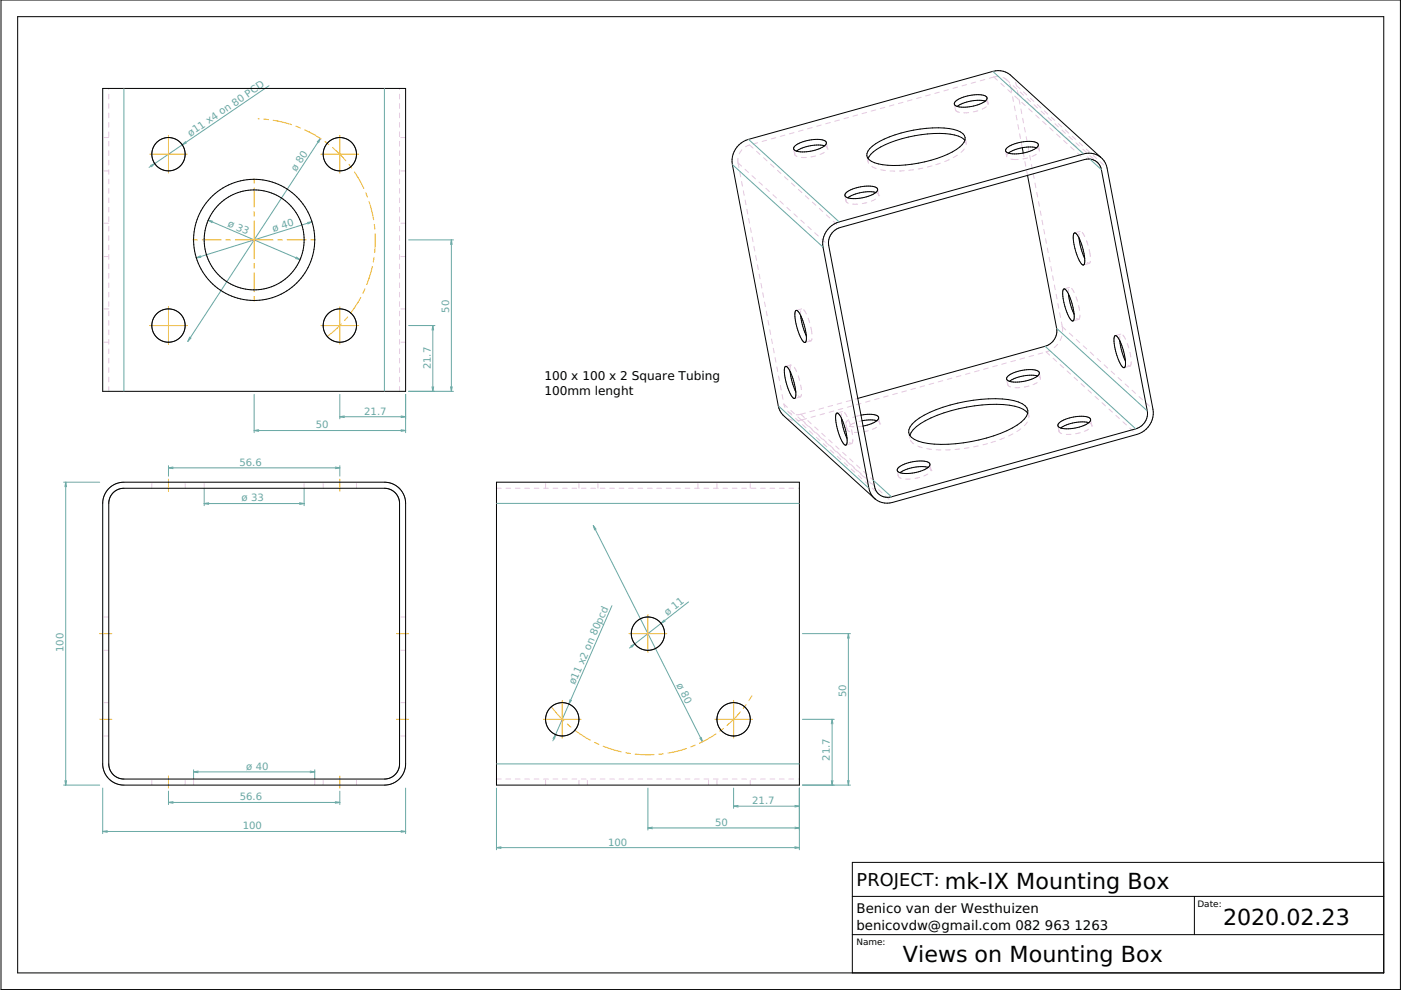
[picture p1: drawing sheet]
<svg xmlns="http://www.w3.org/2000/svg" width="297mm" height="210mm" viewBox="0 0 297 210" stroke-linecap="round" stroke-linejoin="round" font-family="sans-serif">
<g fill="none" stroke="#000" stroke-width=".21">
<path d="M.2 0h296.7v209.8h-296.7zM3.7 3.5h289.7v202.8h-289.7zM21.8 18.8h64.2v64.2h-64.2zM168.5 31a7.7 7.7 0 0 1 6.4-1.2 .67 .67 0 0 1 .3 .8 .67 .67 0 0 1-.6 .5 8 8 0 0 1-6 .8l-.3-.4zM174.8 30.9a8.3 8.3 0 0 0-5.9 1.1M184.4 31.5a16.6 16.6 0 0 1 8-3.6 22 22 0 0 1 10.6-.2 1.93 1.93 0 0 1 1.6 1.9 6.2 6.2 0 0 1-3.7 3.1 26.8 26.8 0 0 1-14.7 2.1 2.97 2.97 0 0 1-2.4-1.8v-.5zM202.5 21.5a7.7 7.7 0 0 1 6.4-1.1 .67 .67 0 0 1 .3 .7 .67 .67 0 0 1-.5 .5 8 8 0 0 1-6 .8l-.4-.4zM204.6 29.7a5.8 5.8 0 0 0-4.2-1.4 27.1 27.1 0 0 0-14.5 3.4 4 4 0 0 0-1.8 1.9M208.9 21.4a8.3 8.3 0 0 0-6 1.2M213.4 31.4a7.7 7.7 0 0 1 6.4-1.1 .67 .67 0 0 1 .3 .7 .67 .67 0 0 1-.6 .5 8 8 0 0 1-6 .8l-.3-.4zM216.7 31.3a6.9 6.9 0 0 0-2.9 1.2M216.7 31.3a6.7 6.7 0 0 1 3.1 0"/>
<path d="M216.7 31.3l.3 1.1M217.9 37.2l6.1 32.4a3.4 3.4 0 0 1-2.4 3.8l-39.7 11.1M233.4 33.3l-19.3-17.5-.9-.5-1.6-.3-1.1 .1-51.8 14.4a4.8 4.8 0 0 0-3.4 5.4l9.7 51.1 .4 1.1 1 1.2 19.2 17.5M233.4 33.3l.7 .8 .6 1.5 9.7 51.2a4.8 4.8 0 0 1-3.4 5.3l-51.8 14.4-1.6 .2-1.1-.3-.9-.6M233.4 33.3l-1.5-.7-1.1-.1-1.1 .1-51.8 14.5a4.8 4.8 0 0 0-3.4 5.3l9.7 51.1 .4 1.1 1 1.2M176.7 49.1l1.4-.9 51.8-14.4a2.78 2.78 0 0 1 3.6 2.2l9.7 51.1a3.4 3.4 0 0 1-2.4 3.8l-51.8 14.4a2.78 2.78 0 0 1-3.6-2.1l-9.7-51.1a3.3 3.3 0 0 1 1-3zM179.3 40.9a7.7 7.7 0 0 1 6.5-1.2 .67 .67 0 0 1 .3 .8 .67 .67 0 0 1-.6 .5 8 8 0 0 1-6 .8l-.4-.4zM185.7 40.8a8.3 8.3 0 0 0-6 1.1M227.7 49.5l.1-.1a1.69 1.69 0 0 1 1.1 1.4l.9 2.9a3.3 3.3 0 0 1-.1 2.5 1.69 1.69 0 0 1-1.1-1.4l-.9-3a4 4 0 0 1 0-2.3zM228.8 50.5l.4 2.3 .8 2M166.4 77.8l.1-.1a1.69 1.69 0 0 1 1.2 1.4l.9 2.9a3.3 3.3 0 0 1-.1 2.5 1.69 1.69 0 0 1-1.1-1.4l-.9-3a4 4 0 0 1-.1-2.3zM167.5 78.8l.5 2.3 .7 2"/>
<path d="M168.7 65.9l.1-.1a1.69 1.69 0 0 1 1.1 1.4l.9 3a3.3 3.3 0 0 1-.1 2.4 1.69 1.69 0 0 1-1.1-1.4l-.9-3a4 4 0 0 1 0-2.3zM169.8 66.9l.4 2.3 .8 2M213.6 79.8a7.7 7.7 0 0 1 6.4-1.2 .67 .67 0 0 1 .3 .8 .67 .67 0 0 1-.6 .5 8 8 0 0 1-6 .8l-.3-.4zM220 79.7a8.3 8.3 0 0 0-6 1.1M225.5 61.3h.1a1.69 1.69 0 0 1 1.1 1.3l.9 3a3.3 3.3 0 0 1-.1 2.4 1.69 1.69 0 0 1-1.1-1.3l-.9-3a4 4 0 0 1 0-2.4zM226.5 62.3l.5 2.4 .7 1.9M236.3 71.2h.1a1.69 1.69 0 0 1 1.2 1.3l.9 3a3.3 3.3 0 0 1-.1 2.4 1.69 1.69 0 0 1-1.1-1.3l-1-3a4 4 0 0 1 0-2.4zM237.4 72.2l.5 2.4 .7 1.9M177.3 87.7l.1-.1a1.69 1.69 0 0 1 1.1 1.4l.9 2.9a3.3 3.3 0 0 1 0 2.5 1.69 1.69 0 0 1-1.2-1.4l-.9-3a4 4 0 0 1 0-2.3zM178.4 88.7l.5 2.3 .7 2M182.5 88h.2a4.4 4.4 0 0 1 3.5 .4v.5l-.3 .3M183 90.3h.1"/>
<path d="M185.9 89.2a6.7 6.7 0 0 0-3.1 0M185.9 89.2a6.9 6.9 0 0 1-2.9 1.1M190.4 99.2a7.7 7.7 0 0 1 6.4-1.2 .67 .67 0 0 1 .3 .8 .67 .67 0 0 1-.5 .5 8 8 0 0 1-6.1 .8l-.3-.4zM192.9 92.3h.1M193.4 89.9a20.1 20.1 0 0 1 9.7-4.4 28.6 28.6 0 0 1 11.8-.6 3.6 3.6 0 0 1 3 2.1 2.95 2.95 0 0 1-1.4 2.5 28.6 28.6 0 0 1-13.9 4.6 17.6 17.6 0 0 1-8.7-.9 1.87 1.87 0 0 1-.5-3.3zM196.8 99.1a8.3 8.3 0 0 0-6 1.1M217.9 87.6a4.2 4.2 0 0 0-2.7-1.5 31.8 31.8 0 0 0-20.1 3.7 4.8 4.8 0 0 0-2.2 2.5M224.5 89.7a7.7 7.7 0 0 1 6.4-1.2 .67 .67 0 0 1 .3 .8 .67 .67 0 0 1-.6 .5 8 8 0 0 1-6 .8l-.3-.4zM230.9 89.6a8.3 8.3 0 0 0-6 1.1M23.1 103.6l1.5-1 1.7-.4h55.2a4.5 4.5 0 0 1 4.5 4.5v55.3a4.5 4.5 0 0 1-4.5 4.5h-55.2a4.5 4.5 0 0 1-4.5-4.5v-55.3l.3-1.7zM24 104.5l1-.7 1.3-.3h55.2a3.2 3.2 0 0 1 3.2 3.2v55.3a3.2 3.2 0 0 1-3.2 3.2h-55.2a3.2 3.2 0 0 1-3.2-3.2v-55.3l.2-1.2zM105.3 102.2h64.2v64.3h-64.2z"/>
<path d="M180.7 198.2h112.7M180.7 190.1h112.7M253.2 190.1v8.1M293.4 182.8h-112.7v23.5"/>
<circle cx="35.7" cy="32.7" r="3.5"/>
<circle cx="72.1" cy="32.7" r="3.5"/>
<circle cx="53.9" cy="50.9" r="12.8"/>
<circle cx="53.9" cy="50.9" r="10.6"/>
<circle cx="35.7" cy="69" r="3.5"/>
<circle cx="72.1" cy="69" r="3.5"/>
<circle cx="137.4" cy="134.3" r="3.5"/>
<circle cx="119.2" cy="152.5" r="3.5"/>
<circle cx="155.5" cy="152.5" r="3.5"/>
</g>
<g fill="none" stroke="#68a8a4" stroke-width=".21">
<path d="M26.3 18.8v64.2M57 18.2l-25.4 17.3M81.5 18.8v64.2M210.5 15.1l19.2 17.5M31.9 35.1l.9-.4-.7 .7M39.3 30l-.7 .7 .9-.4M67.9 29.4l-28.1 43M67.9 29.4l-.3 .9M67.9 29.4l-.6 .7M155.3 34.9l19.2 17.5M158.7 29.5l19.2 17.6M231.1 33.7l2.4 2.3"/>
<path d="M42.5 54.2l-.9 .5M42.6 54.6l-1 .1M44.1 46.7l19.5 8.3M44.1 46.7l1 .2M44.1 46.7l.9 .5M62.7 54.8l.9 .2M62.8 54.5l.8 .5M66.1 47l-24.5 7.7M66.1 47l-.8 .5M66.1 47l-.9 .2M86.6 50.9h9.5M95.7 50.9v32.1"/>
<path d="M95.7 50.9l.2 .9M95.7 50.9l-.2 .9M40.2 71.5l-.4 .9M40.5 71.7l-.7 .7M86.6 69h5.6M91.8 69v14M91.8 69l.1 1M91.8 69l-.2 1M221.6 73.4l19.2 17.5M224 69.6l19.2 17.5M35.7 98.7v2.3M35.7 99.2h36.4"/>
<path d="M35.7 99.2l1 .2M36.7 99l-1 .2M53.9 83.6v8.1M53.9 91.3h32.1M53.9 91.3l.9 .2M54.8 91.1l-.9 .2M71.1 99l1 .2M72.1 83.6v5.2M72.1 98.7v2.3M72.1 99.2l-1 .2M72.1 88.4h13.9M72.1 88.4l.9 .1"/>
<path d="M73 88.2l-.9 .2M85 88.2l1 .2M85 91.1l1 .2M86 83.6v8.1M86 88.4l-1 .1M86 91.3l-1 .2M86.6 83h9.5M91.6 82l.2 1M91.9 82l-.1 1M95.5 82l.2 1M95.9 82l-.2 1M165 86l19.2 17.5"/>
<path d="M13.5 102.2h7.6M13.9 102.2v64.3M13.9 102.2l.2 1M13.9 102.2l-.1 1M43.3 103.5v3.7M43.3 106.8h21.2M43.3 106.8l1 .1M44.3 106.6l-1 .2M63.5 106.6l1 .2M64.5 103.5v3.7M64.5 106.8l-1 .1M105.3 106.7h64.2"/>
<path d="M125.8 111.4l23.2 45.9M125.8 111.4l.6 .8M125.8 111.4l.3 1M185.2 101.8l3.8 3.5M129.7 128.4l-12.5 28.7M133.7 137l.9-.5-.7 .7M140.8 131.4l-.6 .8 .8-.5M146 127.6l-12.5 9.8M170.1 134.3h10.2M179.9 134.3v32.2M179.9 134.3l.1 1M179.9 134.3l-.2 1"/>
<path d="M117.3 156.6l.5-.9-.2 1M120.9 148.3l-.3 1 .6-.8M148.4 156.5l.6 .8M148.7 156.3l.3 1M170.1 152.5h6.8M176.4 152.5v14M176.4 152.5l.2 1M176.4 152.5l-.1 1M13.5 166.5h7.6M13.8 165.5l.1 1M14.1 165.5l-.2 1M21.8 167.1v9.6"/>
<path d="M21.8 176.3h64.2M21.8 176.3l.9 .2M22.7 176.1l-.9 .2M35.7 167.7v2.9M35.7 170.1h36.4M35.7 170.1l1 .2M36.7 170l-1 .1M41 163.2v2M41 163.7h25.7M41 163.7l1 .1M42 163.5l-1 .2M65.8 163.5l.9 .2"/>
<path d="M66.7 163.2v2M66.7 163.7l-.9 .1M71.1 170l1 .1M72.1 167.7v2.9M72.1 170.1l-1 .2M85 176.1l1 .2M86 167.1v9.6M86 176.3l-1 .2M105.3 167.1v13.1M105.3 179.7h64.2M105.3 179.7l.9 .2M105.3 162h64.2"/>
<path d="M106.2 179.5l-.9 .2M137.4 167.1v8.9M137.4 175.5h32.1M137.4 175.5l.9 .2M138.3 175.4l-.9 .1M155.5 167.1v4.3M155.5 170.9h14M155.5 170.9l1 .2M156.5 170.8l-1 .1M168.5 179.5l1 .2M168.5 175.4l1 .1M168.5 170.8l1 .1"/>
<path d="M169.5 167.1v13.1M169.5 179.7l-1 .2M169.5 175.5l-1 .2M169.5 170.9l-1 .2M170.1 166.5h10.2M176.3 165.5l.1 1M176.6 165.5l-.2 1M179.7 165.5l.2 1M180 165.5l-.1 1"/>
</g>
<g fill="none" stroke="#ecb42c" stroke-width=".21">
<path d="M31.7 32.7h8M35.7 28.7v8M53.9 37.9v1M53.9 39.9v4M54.7 25.2h.2M55.9 25.3l1 .1M57.9 25.5l3.9 .9M62.8 26.8l.9 .3M64.6 27.5l3.5 2M68.1 32.7h8M68.9 30l.8 .6M70.5 31.3l2.8 2.8"/>
<path d="M72.1 28.7v8M74 34.8l.6 .8M75.1 36.5l2 3.4M40.9 50.9h1M42.9 50.9h4M47.9 50.9h1M49.9 50.9h8M53.9 44.9v1M53.9 46.9v8M53.9 55.9v1M53.9 57.9v4M58.9 50.9h1"/>
<path d="M60.9 50.9h4M65.9 50.9h1M77.5 40.8l.4 1M78.2 42.7l1 3.9M78.9 56.5l-1.1 3.8M79.3 54.6l-.2 .9M79.4 47.6l.1 1M79.5 49.6l-.1 4M31.7 69h8M35.7 65v8M53.9 62.9v1M68.1 69h8"/>
<path d="M72.1 65v8M72.4 68.7l-3 2.6M73.7 67.2l-.7 .8M76.5 63.1l-2.2 3.3M77.4 61.3l-.5 .9M77.8 60.3h.1M35.7 101.6v2.6M72.1 101.6v2.6M21.1 134.3h2.6M84.1 134.3h2.5M133.4 134.3h8M137.4 130.3v8"/>
<path d="M21.1 152.5h2.6M84.1 152.5h2.5M115.2 152.5h8M116.9 149.8l2.6 3M119.2 148.5v8M120.3 153.5l.7 .7M121.8 154.8l3.4 2.2M126.1 157.4l.9 .4M127.9 158.2l3.8 1.2M132.7 159.6l1 .2M134.7 159.9l4 .1M140.7 159.8l-1 .1"/>
<path d="M145.5 158.7l-3.9 1M147.4 158l-.9 .4M151.5 152.5h8M151.8 155.6l-3.5 2M153.4 154.4l-.8 .6M155.5 148.5v8M157 151l-2.8 2.8M158.2 149.4l-.6 .8M159.4 147.5l-.6 1.1M35.7 164.5v2.6M72.1 164.5v2.6"/>
</g>
<g fill="none" stroke="#e4c8e0" stroke-width=".21">
<path d="M23.1 18.8v.2M23.1 20v1M84.7 18.8v.2M84.7 20v1M199.2 19.5l-1 .3M201.1 19l-1 .3M203 18.5l-1 .2M204.9 17.9l-.9 .3M206.9 17.4l-1 .3M208.8 16.9l-1 .2M210.7 16.3l-.9 .3M210.7 16.3l.8 .7"/>
<path d="M211.7 16.2l-1 .1M212.2 17.7l.7 .6M212.7 16.4l.6 .4M213.3 16.8l.8 .7M213.3 16.8l.2 .2M213.7 19l.7 .7M214.1 17.8l.2 .7 .7 .6M214.1 15.8l.7 .8M214.3 18.6l.2 .9M214.8 18.2l.7 .6M215.3 17.4l.2 .7M215.5 18.1v.1"/>
<path d="M215.5 18.1l.7 .7M215.7 19.2l.2 1M215.8 19.8l.7 .7M216.3 19.5l.7 .7M217 19.5l.7 .6M22.1 29.2h1M22.1 36.2h1M23.1 22v1M23.1 24v1M23.1 26v1M23.1 28v1M23.1 30v1"/>
<path d="M23.1 32v1M23.1 34v1M23.1 36v1M23.1 38v1M23.1 40v1M84.7 22v1M84.7 24v1M84.7 26v1M84.7 28v1M84.7 30v1M84.7 32v1M84.7 34v1"/>
<path d="M84.7 36v1M84.7 38v1M84.7 40v1M85 29.2h1M85 36.2h1M156.5 33.6v1M156.5 34.6l.2 .9M156.5 34.6l.7 .6M156.9 36.5l.1 1M157.2 38.5l.2 1M157.3 31.8l-.6 .8M158 35.9l.7 .7"/>
<path d="M158.1 31.1l.8-.4 .8 .7M159.4 37.2l.8 .7M160.4 32.1l.7 .7M160.6 30.3l-.9 .2M160.9 38.6l.8 .7M161.9 33.4l.7 .7M162.4 39.9l.7 .7M162.5 29.7l-.9 .3M163.4 34.8l.7 .7M164.5 29.2l-1 .3M164.8 36.1l.8 .7M166.3 37.5l.8 .6"/>
<path d="M166.4 28.7l-1 .2M167.8 38.8l.7 .7M168.3 31.7l.2 1M168.3 28.1l-.9 .3M168.5 32.7l.5 .5M168.5 32.4v.3M168.9 32l-.1 .1M168.9 32h.1M170.3 27.6l-1 .3M170.9 33.4h-1M172.2 27l-1 .3M172.9 33.1l-1 .2"/>
<path d="M174.1 26.5l-1 .3M174.8 32.3l-.9 .5M174.8 30.9l.5 .3 .1 .2M175.2 30.4l.2 1M175.4 31.6h.1M175.4 31.4v.2M176 26l-.9 .2M178 25.4l-1 .3M179.9 24.9l-1 .3M181.8 24.4l-.9 .2M183.7 23.8l-.9 .3M183.8 33.2l.2 1"/>
<path d="M184 34.2l.2 .4M184.1 33.6l-.1 .6M184.9 35.3l.9 .4M185.7 23.3l-1 .3M186.7 36l1 .2M187.6 22.8l-1 .2M188.7 36.2l1 .1M189.5 22.2l-.9 .3M191.4 21.7l-.9 .3M191.7 36.2l-1 .1M193.4 21.2l-1 .2M193.7 36l-1 .1"/>
<path d="M195.3 20.6l-1 .3M195.7 35.6l-1 .2M197.2 20.1l-.9 .2M197.6 35.2l-1 .2M199.4 34.6l-1 .3M201.2 33.9l-.9 .4M202.4 22.3l.2 .9M202.6 23.3l.3 .3 .5 .2M203 32.9l-.9 .5M203.4 23.8h.1M204.4 31.6l-.6 .7M204.6 29.7l.3 .7"/>
<path d="M204.7 29.4l.2 1M204.9 30.4l-.1 .3M205.4 23.9h-1M207.3 23.5l-.9 .2M208.3 23.1h.1M208.9 21.4l.4 .3 .2 .3M209.1 22.6l-.8 .5M209.3 21l.2 1M209.5 22.1h.1M209.5 22v.1M213.2 32.2l.2 .9M213.4 33.1l.1 .2"/>
<path d="M213.8 32.5l-.4 .6M213.8 32.5h.1M214.3 33.7l1.6 .1M214.7 20.5l.2 1M215.1 22.5l.1 1M215.2 20.4l.7 .6M215.4 24.4l.2 1M215.8 26.4l.2 1M216.1 21.1l.2 1M216.2 28.4l.2 1M216.4 23.1l.2 1M216.6 30.3l.1 1"/>
<path d="M216.6 21.7l.8 .7M216.8 25.1l.2 1M217 32.4l.1 .9M217.2 27l.2 1M217.3 21.2l.7 .6M217.3 34.2l.2 1M217.6 29l.2 1M217.7 36.2l.2 1M217.8 20.9l.7 .6M217.9 33.5l-1 .2M217.9 31l.2 .9M218.1 23.1l.8 .6"/>
<path d="M218.3 32.9l.2 1M218.5 20.8l.7 .7M218.7 34.9l.2 1M218.7 22.5l.8 .7M219.1 36.9l.1 .9M219.2 22.2l.8 .7M219.4 38.8l.2 1M219.6 24.4l.7 .7M219.7 32.7l-.9 .5M219.8 31.3l.4 .3 .2 .3M219.9 22.2l.8 .6M220.2 30.9l.2 1"/>
<path d="M220.2 23.8l.7 .7M220.4 32h.1M220.4 31.9v.1M220.7 23.6l.8 .6M221.1 25.8l.7 .6M221.4 23.5l.8 .7M221.7 25.2l.7 .7M222.2 24.9l.7 .7M222.5 27.1l.8 .7M222.9 24.9l.7 .6M223.2 26.5l.7 .7M223.7 26.3l.7 .6"/>
<path d="M224 28.4l.8 .7M224.4 26.2l.7 .7M224.6 27.9l.8 .7M225.2 27.6l.7 .7M225.5 29.8l.7 .7M225.9 27.6l.7 .6M226.1 29.2l.8 .7M226.6 28.9l.8 .7M227 31.1l.7 .7M227.3 28.9l.8 .7M227.6 30.6l.7 .7M228.1 30.3l.8 .7"/>
<path d="M228.5 32.5l.7 .7M228.8 30.2l.7 .7M229.1 31.9l.7 .7M229.6 31.6l.7 .7M230.3 31.6l.7 .7M230.6 33.3l.5 .4M231.1 33l.7 .7M231.8 32.9l.7 .7M233.2 34.3l.8 .7M22.1 47.3h1M22.1 54.4h1M23.1 42v1"/>
<path d="M23.1 44v1M23.1 46v1M23.1 48v1M23.1 50v1M23.1 52v1M23.1 54v1M23.1 56v1M23.1 58v1M23.1 60v1M84.7 42v1M84.7 44v1M84.7 46v1"/>
<path d="M84.7 48v1M84.7 50v1M84.7 52v1M84.7 54v1M84.7 56v1M84.7 58v1M84.7 60v1M85 47.3h1M85 54.4h1M157.6 40.4l.2 1M158 42.4l.2 1M158.3 44.4l.2 1"/>
<path d="M158.7 46.3l.2 1M159.1 48.3l.2 1M159.5 50.3l.2 1M159.8 52.2l.2 1M160.2 54.2l.2 1M160.6 56.2l.2 .9M161 58.1l.2 1M163.9 41.3l.7 .7M165.4 42.6l.7 .7M166.8 44l.8 .6M168.3 45.3l.7 .7M169.3 40.2l.7 .6"/>
<path d="M169.8 46.7l.7 .6M170.8 41.5l.7 .7M171.3 48l.7 .7M172.2 42.9l.8 .6M172.7 49.4l.8 .6M173.7 44.2l.8 .7M174.2 50.7l.8 .7M175.2 45.5l.7 .7M176.7 46.9l.7 .7M179.2 41.6l.2 1M179.4 42.6l.4 .5M179.4 42.3v.3"/>
<path d="M181.8 43.3h-1M183.8 43l-1 .2M185.6 42.2l-.9 .5M185.7 40.8l.4 .3 .2 .2M186.1 40.3l.2 1M186.3 41.5h.1M186.3 41.3v.2M219.8 40.8l.2 1M220.2 42.8l.2 .9M220.6 44.7l.1 1M220.9 46.7l.2 1M221.3 48.6l.2 1"/>
<path d="M221.7 50.6l.2 1M222.1 52.6l.1 1M222.4 54.5l.2 1M222.8 56.5l.2 1M223.2 58.5l.2 1M228.8 49.5v1M229 49.1l-1 .2M229.4 49.3l.6 .8M230 54.8h.1M230.4 51l.3 1M230.5 55.7l.5 .1M230.9 53l.3 1.4"/>
<path d="M231 55.8l-1 .3M231.2 55.4l-.2 .4M22.1 65.5h1M22.1 72.6h1M23.1 62v1M23.1 64v1M23.1 66v1M23.1 68v1M23.1 70v1M23.1 72v1M23.1 74v1M23.1 76v1"/>
<path d="M23.1 78v1M23.1 80v1M84.7 62v1M84.7 64v1M84.7 66v1M84.7 68v1M84.7 70v1M84.7 72v1M84.7 74v1M84.7 76v1M84.7 78v1M84.7 80v1"/>
<path d="M85 65.5h1M85 72.6h1M161.3 60.1l.2 1M161.7 62.1l.2 .9M162.1 64l.2 1M162.5 66l.1 1M162.8 68l.2 .9M163.2 69.9l.2 1M163.6 71.9l.2 1M164 73.8l.1 1M164.3 75.8l.2 1M164.7 77.8l.2 1"/>
<path d="M165.1 79.7l.2 1M167.7 77.4l-.2 1.4M167.7 77.4h.1M167.7 77.4l-.9 .2M168.4 77.9l.5 .9M169.2 79.7l.3 .9M169.8 65.9v1M170 65.5l-1 .3M170.4 65.7l.5 .8M170.9 66.5h.1M171 71.2h.1M171.3 67.5l.4 .9"/>
<path d="M171.5 72.1l.4 .2M171.9 69.4l.3 1.4M171.9 72.3l-.9 .2M172.1 71.8l-.2 .5M203.7 79.6l-.9 .3M205.7 79.1l-1 .3M207.6 78.6l-1 .2M209.5 78l-1 .3M211.4 77.5l-.9 .3M213.4 77l-1 .2M215.3 76.4l-1 .3M217.2 75.9l-.9 .3"/>
<path d="M219.1 75.4l-.9 .2M220 79.7l.4 .3 .2 .2M220.4 79.3l.2 .9M221.1 74.8l-1 .3M222.7 74.3l-.9 .3 .7 .7M223.3 76l.7 .6M223.5 60.4l.2 1M223.9 62.4l.2 1M224.2 73l-.7 .7M224.2 73h.1M224.3 64.4l.2 .9M224.7 66.3l.2 1"/>
<path d="M224.8 77.3l.7 .7M225 68.3l.2 1M225.1 71.3l-.3 .9M225.2 69.3l.1 1M225.2 69.3l.8 .6M226.2 78.7l.8 .6M226.5 61.3v1M226.7 70.6l.7 .7M226.8 60.9l-1 .3M227.2 61.1l.5 .9M227.7 80l.8 .7M227.7 66.6h.1"/>
<path d="M228.1 62.9l.3 1M228.2 72l.7 .6M228.3 67.5l.4 .2M228.7 64.8v.1M228.7 64.9l.2 .9M228.7 67.7l-.9 .3M229 66.8l-.3 .9M229.7 73.3l.7 .7M231.1 74.7l.8 .6M232.6 76l.8 .7M234.1 77.4l.7 .6M235.6 78.7l.7 .7"/>
<path d="M237.4 71.2v1M237.6 70.8l-.9 .3M238.1 71l.5 .9M238.6 76.5h.1M239 72.8l.3 1M239.1 77.4l.5 .2M239.6 74.7v.1M239.6 74.8l.2 .9M239.6 77.6l-1 .3M239.8 76.7l-.2 .9M23.1 82v1M84.7 82v1"/>
<path d="M165.4 81.7l.2 1M165.8 83.7l.2 1M166.2 85.6v.1M166.2 85.7l.7 .7M166.2 85.7l.2 .7M167 87.2l.2 .1M167.1 88.8l.9 .3M167.2 87.3l.6 .4M167.2 87.3l.7 .7M167.7 87l.7 .7M168.7 88.7l.7 .7M168.7 83.1h.1"/>
<path d="M169.2 88.4l.7 .7M169.2 83.9l.5 .2M169.7 84.1l-1 .3M169.8 81.6l.1 1M169.8 87.8l-1 .1M169.8 87.8l.7 .7M169.9 83.6l-.2 .5M170 89l.8 .7M170 89l-1 .2M170.1 90l.8 .7M170.6 89.7l.8 .7M170.7 87.6l-.9 .2"/>
<path d="M171 88.8l-1 .2M171.3 89.2l.7 .7M171.5 90.4l.7 .6M171.6 91.4l.8 .6M172.1 91.1l.8 .7M172.7 87l-1 .3M172.7 90.5l.8 .7M172.9 88.2l-1 .3M173 91.7l.7 .7M173.1 92.7l.7 .7M173.6 92.4l.7 .7M174.2 91.9l.8 .6"/>
<path d="M174.4 93.1l.8 .6M174.6 94.1l.7 .6M174.6 86.5l-1 .3M174.8 87.7l-.9 .3M175.1 93.8l.7 .7M175.7 93.2l.7 .7M175.9 94.4l.8 .7M176 95.4l.8 .7M176.5 86l-.9 .2M176.6 95.1l.7 .7M176.8 87.1l-1 .3M177.2 94.6l.7 .6"/>
<path d="M177.4 95.8l.7 .6M177.5 96.8l.8 .6M178 96.5l.8 .6M178.4 87.7v1M178.5 85.4l-1 .3M178.6 87.3l-1 .2M178.7 95.9l.7 .7M178.7 86.6l-1 .3M178.9 97.1l.7 .7M179 98.1l.7 .7M179.1 87.5l.5 .8M179.4 90l.2 1"/>
<path d="M179.5 97.8l.8 .7M179.6 91l.6 .5M179.6 88.3h.1M179.6 93h.1M179.6 90.8v.2M179.9 89l-.3 .3-.2 .5M180 89.2l.3 1M180.1 90.4l.9 .1M180.1 93.8l.5 .2M180.1 97.3l.8 .6M180.4 98.4l.7 .7M180.4 84.9l-1 .3"/>
<path d="M180.5 99.5l.7 .6M180.6 91.2h.1M180.6 91.2l.1 .9M180.6 94l-1 .3M180.6 86.1l-1 .2M180.8 93.1l-.2 .9M181 99.2l.7 .6M181.2 89.7l-.9 .4M181.2 89.7h.1M181.6 98.6l.8 .7M181.8 99.8l.8 .7M181.9 84.5l-.6 .1"/>
<path d="M182.1 90.5h-.1M182.1 91.7h-1M182.5 85.5l-.9 .3M182.5 88l-1.7 .5M182.8 89.2l-.7 .2M183 90.3l-.9 .2M183.1 100l.7 .6M184.1 91.3l-1 .2M184.5 85l-1 .3M185.8 90.6l-.8 .4M185.9 89.2l.5 .2 .1 .3M186.3 88.7l.2 1"/>
<path d="M186.4 84.5l-1 .2M186.5 89.9h.1M186.5 89.7v.2M188.3 83.9l-.9 .3M190.2 83.4l-.9 .3M190.3 99.9l.1 1M192.2 82.9l-1 .2M192.7 91.9l.2 1M192.9 92.3v.1M193.1 93.4l.6 .7M194.1 82.3l-1 .3M194.6 94.6l.9 .3"/>
<path d="M196 81.8l-.9 .3M196.5 95.1l1 .2M196.8 99.1l.4 .2 .2 .3M197.2 98.6l.2 1M197.4 99.8h.1M197.4 99.6v.2M198 81.2l-1 .3M198.5 95.4h1M199.9 80.7l-1 .3M201.5 95.4h-1M201.8 80.2l-1 .2M203.5 95.2l-1 .1"/>
<path d="M205.5 94.9l-1 .2M207.4 94.5l-1 .2M209.4 94.1l-1 .2M211.1 93.5l-1 .3M212.9 92.8l-.9 .4M213.5 80.5l.1 1M213.6 81.5l.6 .5M213.7 81.3l-.1 .2M214.7 92l-.9 .4M216.2 82.2h-1M216.4 90.9l-.8 .6M217.8 89.5l-.6 .8"/>
<path d="M217.9 87.6l.2 .6M218 87.3l.1 .9M218.1 88.2v.4M218.2 81.8l-1 .3M219.9 81.1l-.9 .5M220.6 80.4h.1M220.6 80.2v.2M224.3 90.4l.2 1M224.5 91.4l.6 .5M224.5 91.2v.2M227.1 92.1h-1M229 91.7l-.9 .3"/>
<path d="M229.2 81.3l.7 .7M230.7 82.7l.7 .7M230.8 91l-.9 .5M230.9 89.6l.4 .3 .2 .2M231.3 89.2l.2 .9M231.5 90.3h.1M231.5 90.1v.2M232.2 84l.7 .7M233.6 85.4l.8 .7M235.1 86.7l.8 .7M236.6 88.1l.7 .6M237.1 80l.7 .7"/>
<path d="M238.1 89.4l.7 .7M238.5 81.4l.8 .7M239.6 90.8l.7 .6M240 82.7l.8 .7M241.5 84.1l.7 .7M243 85.4l.7 .7M32.2 102.5v1M39.3 102.5v1M43.3 102.5v1M64.5 102.5v1M68.5 102.5v1M75.6 102.5v1"/>
<path d="M105.3 103.5h1M107.3 103.5h1M109.3 103.5h1M111.3 103.5h1M113.3 103.5h1M115.3 103.5h1M115.7 102.5v1M117.3 103.5h1M119.3 103.5h1M121.3 103.5h1M122.7 102.5v1M123.3 103.5h1"/>
<path d="M125.3 103.5h1M126.8 102.5v1M127.3 103.5h1M129.3 103.5h1M131.3 103.5h1M133.3 103.5h1M135.3 103.5h1M137.3 103.5h1M139.3 103.5h1M141.3 103.5h1M143.3 103.5h1M145.3 103.5h1"/>
<path d="M147.3 103.5h1M148 102.5v1M149.3 103.5h1M151.3 103.5h1M152 102.5v1M153.3 103.5h1M155.3 103.5h1M157.3 103.5h1M159.1 102.5v1M159.3 103.5h1M161.3 103.5h1M163.3 103.5h1"/>
<path d="M165.3 103.5h1M167.3 103.5h1M169.3 103.5h.2M182 100.8l.7 .7M182.5 100.5l.7 .7M183.3 101.1l.8 .7M183.4 102.1l.8 .7M184 101.9l.7 .6M184.6 101.3l.6 .5M184.8 102.5l.7 .7M184.9 103.5l.8 .7M186.3 103.8l.7 .7"/>
<path d="M187.8 105.2l.7 .7M190.4 100.9l.6 .5M190.5 100.7l-.1 .2M193 101.6h-1M195 101.2l-1 .2M196.7 100.5l-.9 .4M22.1 137.9h1M22.1 130.8h1M85 137.9h1M85 130.8h1M22.1 156h1M22.1 149h1"/>
<path d="M85 156h1M85 149h1M32.2 165.5v1M39.3 165.5v1M41 165.5v1M66.7 165.5v1M68.5 165.5v1M75.6 165.5v1M105.3 165.2h1M107.3 165.2h1M109.3 165.2h1M111.3 165.2h1"/>
<path d="M113.3 165.2h1M115.3 165.2h1M115.7 165.5v1M117.3 165.2h1M119.3 165.2h1M121.3 165.2h1M122.7 165.5v1M123.3 165.2h1M124.5 165.5v1M125.3 165.2h1M127.3 165.2h1M129.3 165.2h1"/>
<path d="M131.3 165.2h1M133.3 165.2h1M135.3 165.2h1M137.3 165.2h1M139.3 165.2h1M141.3 165.2h1M143.3 165.2h1M145.3 165.2h1M147.3 165.2h1M149.3 165.2h1M150.2 165.5v1M151.3 165.2h1"/>
<path d="M152 165.5v1M153.3 165.2h1M155.3 165.2h1M157.3 165.2h1M159.1 165.5v1M159.3 165.2h1M161.3 165.2h1M163.3 165.2h1M165.3 165.2h1M167.3 165.2h1M169.3 165.2h.2"/>
</g>
<g font-size="4.7">
<text x="200.3" y="188.5">mk-IX Mounting Box</text>
<text x="259.3" y="196">2020.02.23</text>
<text x="191.4" y="203.9">Views on Mounting Box</text>
</g>
<text font-size="3.8" x="181.6" y="187.8">PROJECT:</text>
<g font-size="2.8">
<text x="181.6" y="193.6">Benico van der Westhuizen</text>
<text x="181.6" y="197.2">benicovdw@gmail.com 082</text>
<text x="221.6" y="197.2">963</text>
<text x="227.8" y="197.2">1263</text>
</g>
<g font-size="2.6">
<text x="115.4" y="80.5">100 x 100 x 2 Square Tubing</text>
<text x="115.4" y="83.8">100mm lenght</text>
</g>
<g font-size="2.1" fill="#68a8a4">
<text x="40.4" y="29" transform="rotate(-34 40.4 29)">ø11 x4 on 80 PCD</text>
<text x="62.8" y="36.4" transform="rotate(-57 62.8 36.4)">ø 80</text>
<text x="48.1" y="47.9" transform="rotate(23 48.1 47.9)">ø 33</text>
<text x="58" y="49.1" transform="rotate(-17 58 49.1)">ø 40</text>
<text x="95.2" y="66.3" transform="rotate(-90 95.2 66.3)">50</text>
<text x="91.3" y="78.3" transform="rotate(-90 91.3 78.3)">21.7</text>
<text x="77.2" y="87.9">21.7</text>
<text x="66.9" y="90.8">50</text>
<text x="50.8" y="98.7">56.6</text>
<text x="51.2" y="106.3">ø 33</text>
<text x="141.5" y="130.6" transform="rotate(-38 141.5 130.6)">ø 11</text>
<text x="13.5" y="138.2" transform="rotate(-90 13.5 138.2)">100</text>
<text x="123.8" y="141" transform="rotate(-66 123.8 141)">x2 on 80pcd</text>
<text x="121.9" y="145.3" transform="rotate(-66 121.9 145.3)">ø1</text>
<text x="143.3" y="145.2" transform="rotate(63 143.3 145.2)">ø 80</text>
<text x="179.4" y="147.8" transform="rotate(-90 179.4 147.8)">50</text>
<text x="176" y="161.3" transform="rotate(-90 176 161.3)">21.7</text>
<text x="52.2" y="163.2">ø 40</text>
<text x="50.8" y="169.7">56.6</text>
<text x="159.5" y="170.5">21.7</text>
<text x="51.5" y="175.8">100</text>
<text x="128.9" y="179.3">100</text>
<text x="151.6" y="175.1">50</text>
</g>
<g font-size="1.9">
<text x="253.9" y="192.4">Date:</text>
<text x="181.6" y="200.4">Name:</text>
</g>
</svg>
